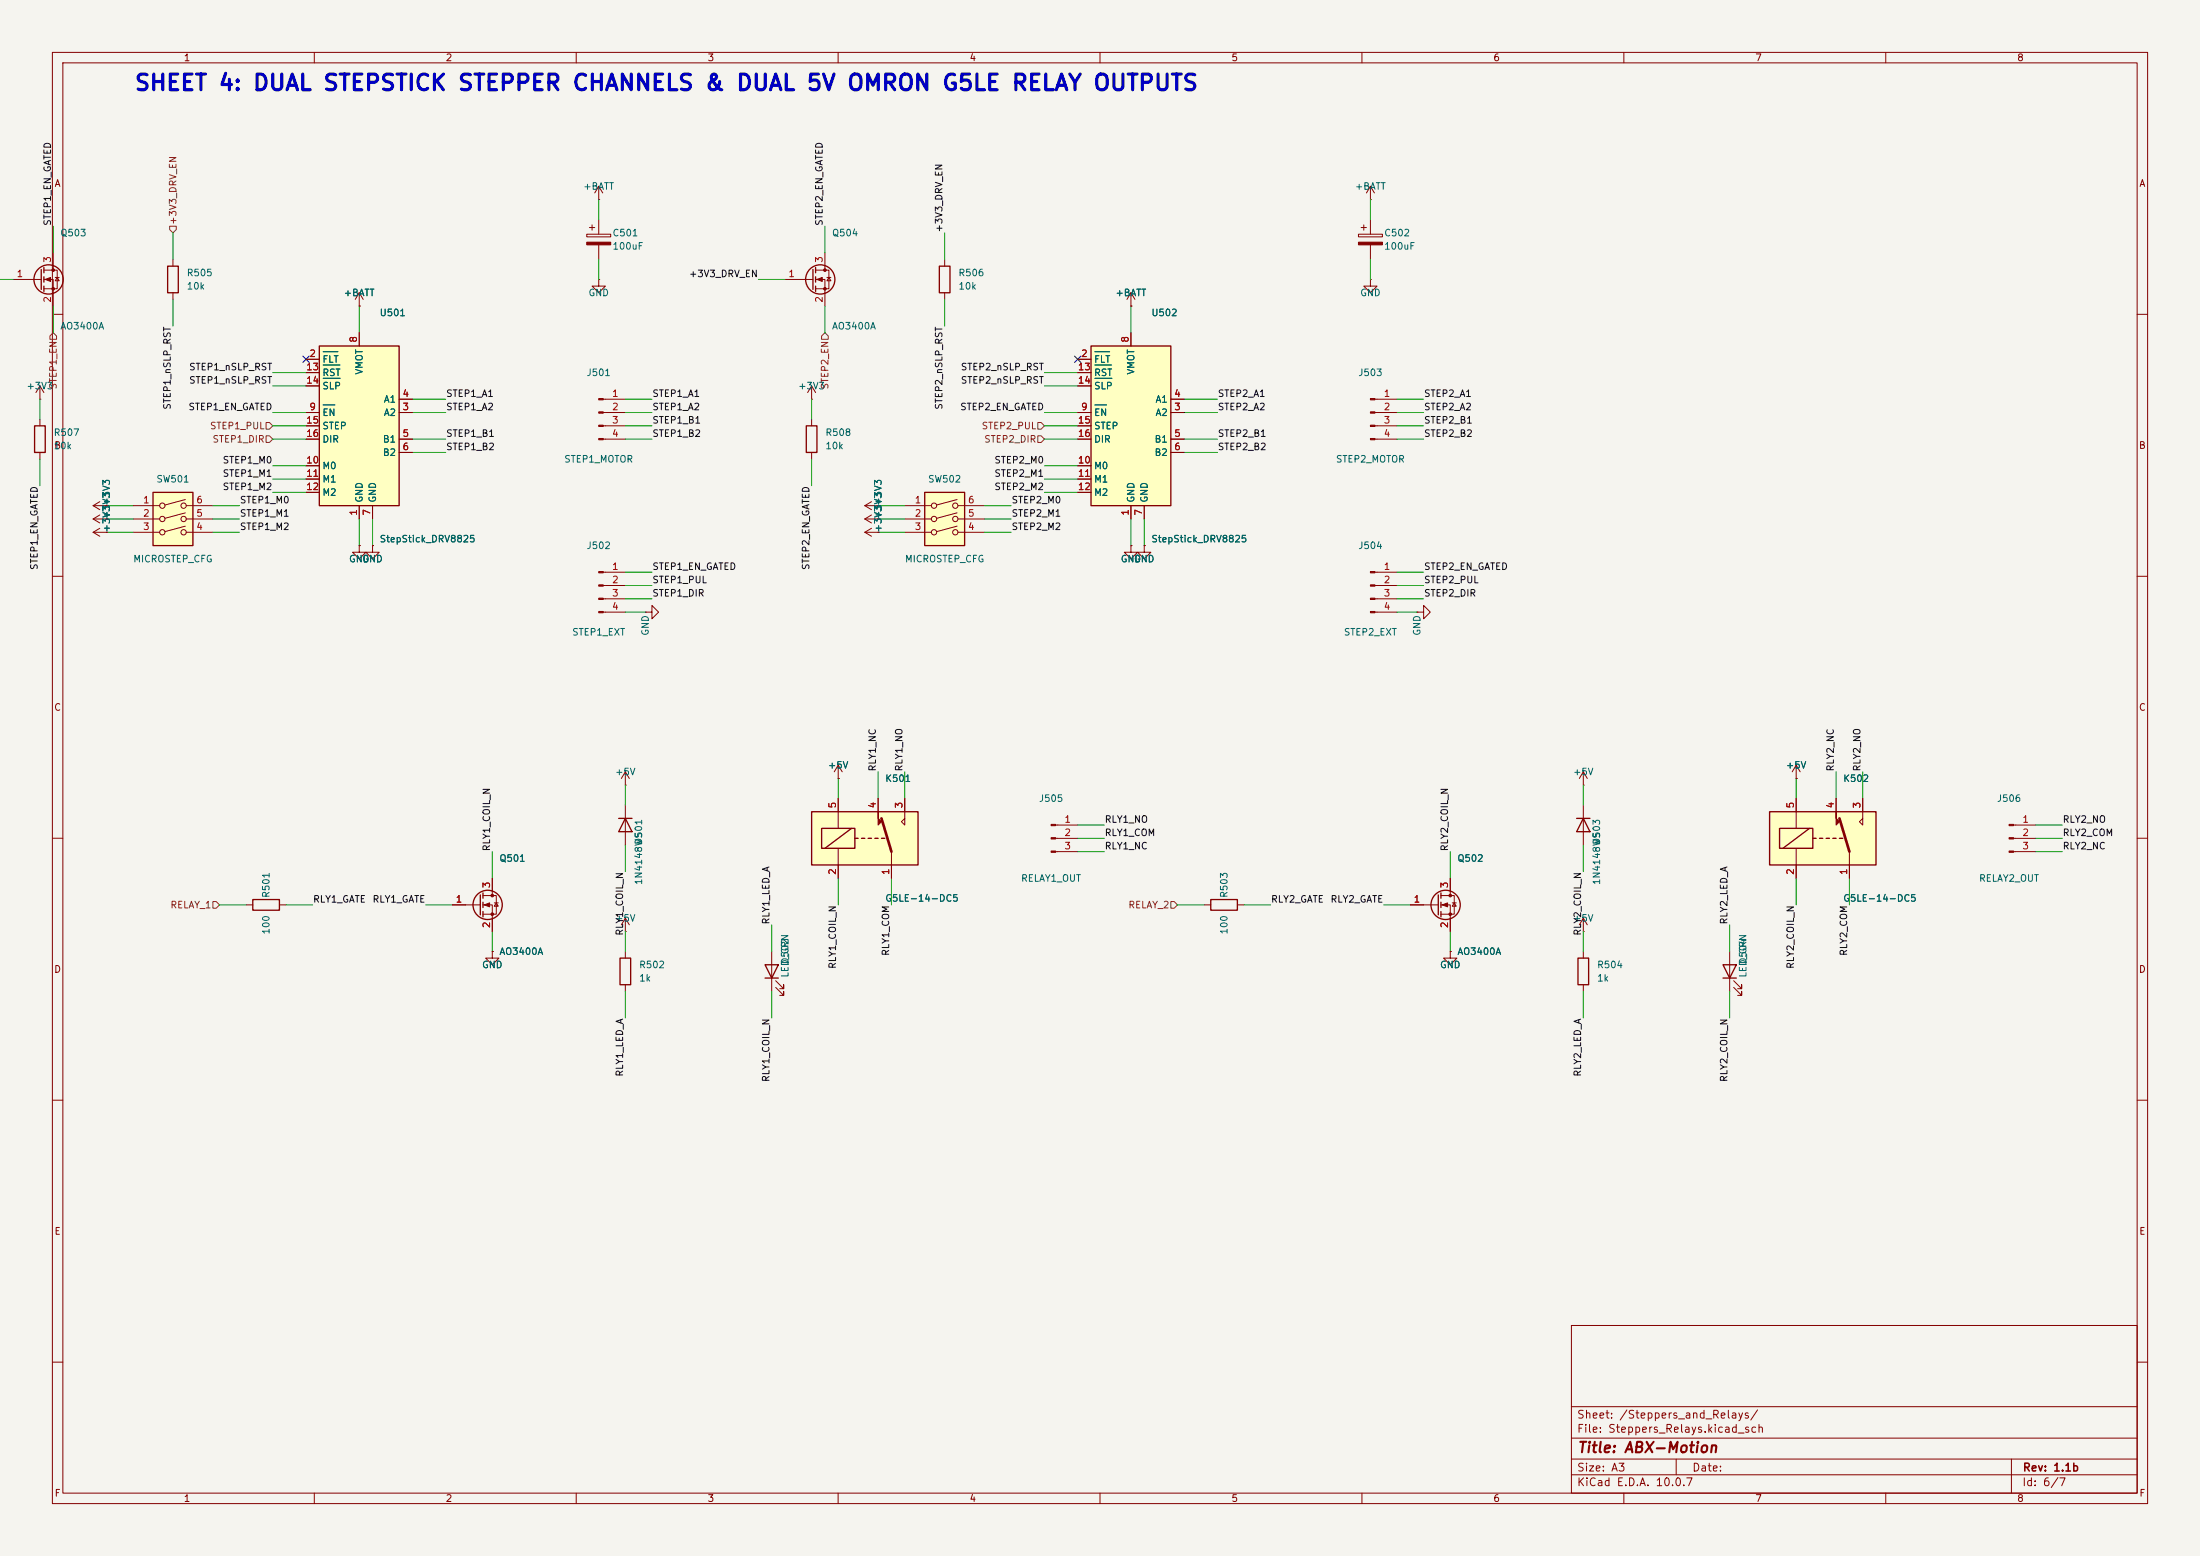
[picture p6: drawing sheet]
<svg xmlns="http://www.w3.org/2000/svg" width="420mm" height="297mm" viewBox="0 0 420 297" stroke-linecap="round" stroke-linejoin="round" font-family="sans-serif">
<path d="M0 0h420v297h-420z" fill="#f5f4ef" stroke="#f5f4ef" stroke-width=".19"/>
<g fill="none" stroke="#840000" stroke-width=".19">
<path d="M10 10h400v277h-400zM12 12h396v273h-396zM60 10v2M110 10v2M160 10v2M210 10v2M260 10v2M310 10v2M360 10v2M149.9 53.3h5.3M155.7 51.6h2.5v3.5h-2.5M155.7 53.3h1.8v5.1"/>
<path d="M157.5 48.3v3.3M157.9 53h.7M158.2 53l.4 .6h-.7zM10 60h2M154.9 76.2h.1M154.9 73.7l-.7 1.2M154.9 73.7l.8 1.2M154.9 73.7v2.5M408 60h2M165.1 96.5l1.3 .8M165.1 96.5h2.5M166.4 95.8l-1.3 .7"/>
<path d="M167.6 96.5h.1M10 110h2M408 110h2M10 160h2M119.4 149.9h.1M119.4 147.3l-.8 1.3M119.4 147.3l.7 1.3M119.4 147.3v2.6M408 160h2M94 181.6v1.3h1.2l-1.2 1.3-1.3-1.3h1.3M94 181.6h.1M10 210h2"/>
<path d="M408 210h2M300 253h108v32h-108zM10 260h2M300 278.5h108M300 274.5h108M300 268.5h108M320 278.5v3M384 278.5v6.5M408 260h2M60 285v2M110 285v2M160 285v2"/>
<path d="M210 285v2M260 285v2M300 281.5h108M310 285v2M360 285v2"/>
</g>
<g fill="none" stroke="#840000" stroke-width=".25">
<path d="M155.2 51.4v3.8M155.7 51.1v1M155.7 52.8v1M155.7 54.6v1"/>
<circle cx="156.6" cy="53.3" r="2.79"/>
</g>
<g fill="#840000" stroke="#840000" stroke-width=".19">
<path d="M156 53.3l1-.3v.7z"/>
<circle cx="157.5" cy="51.6" r=".25"/>
<circle cx="157.5" cy="55.1" r=".25"/>
</g>
<path d="M154.9 154.9h20.4v10.2h-20.4z" fill="#ffffc2"/>
<path d="M160 152.4v5.7M167.6 152.4v2.5M172.7 152.4v5.1l-.6-.7 .6-.6M160 161.9v5.7M170.2 162.6v5" fill="none" stroke="#840000" stroke-width=".19"/>
<path d="M154.9 154.9h20.4v10.2h-20.4zM156.8 158.1h6.4v3.8h-6.4zM162.6 158.1l-5.1 3.8M163.2 160h.6M164.5 160h.6M165.7 160h.7M167 160h.6M168.3 160h.6" fill="none" stroke="#840000" stroke-width=".25"/>
<path d="M167.6 154.9v1.3l.7 .6-.7 .7z" fill="#840000" stroke="#840000" stroke-width=".19"/>
<path d="M168.3 156.2l1.9 6.4" fill="none" stroke="#840000" stroke-width=".51"/>
<path d="M176.5 94h7.6v10.1h-7.6z" fill="#ffffc2"/>
<g fill="none" stroke="#840000" stroke-width=".19">
<path d="M68.6 58.4h.1M68.6 55.9l-.8 1.3M68.6 55.9l.7 1.3M68.6 55.9v2.5M114.3 53.3v1.3h1.3l-1.3 1.3-1.3-1.3h1.3M114.3 53.3h.1M180.3 49.5v1.3M180.3 55.9v1.3M115.2 76.2h4.2M115.2 78.7h4.2M115.2 81.3h4.2M115.2 83.8h4.2"/>
<path d="M154.9 80v1.3M154.9 86.4v1.2M165.1 99.1h2.5M165.1 99.1l1.3 .7M166.4 98.3l-1.3 .8M167.6 99.1h.1M172.7 96.5h5.1M172.7 99.1h5.1M182.7 95.4l-3.9 1M182.7 97.9l-3.9 1M182.9 96.5h5.1M182.9 99.1h5.1"/>
<path d="M115.2 109.2h4.2M115.2 111.8h4.2M115.2 114.3h4.2M115.2 116.8h4.2M123.2 116.8h1.3v-1.2l1.2 1.2-1.2 1.3v-1.3M123.2 116.8h.1M165.1 101.6h2.5M165.1 101.6l1.3 .8M166.4 100.8l-1.3 .8M167.6 101.6h.1M172.7 101.6h5.1M182.7 100.4l-3.9 1.1"/>
<path d="M182.9 101.6h5.1M160 148.6h.1M160 146.1l-.7 1.2M160 146.1l.8 1.2M160 146.1v2.5M86.4 172.7h5.3M92.2 170.9h2.5v3.6h-2.5M92.2 172.7h1.8v5.1M94 167.6v3.3M94.4 172.3h.7M94.7 172.3l.4 .7h-.7z"/>
<circle cx="178.3" cy="99.1" r=".51"/>
<circle cx="178.3" cy="96.5" r=".51"/>
<circle cx="182.4" cy="96.5" r=".51"/>
<circle cx="182.4" cy="99.1" r=".51"/>
<circle cx="178.3" cy="101.6" r=".51"/>
<circle cx="182.4" cy="101.6" r=".51"/>
</g>
<g fill="none" stroke="#840000" stroke-width=".25">
<path d="M179.3 50.8h2.1v5.1h-2.1zM153.9 81.3h2.1v5.1h-2.1zM176.5 94h7.6v10.1h-7.6zM91.7 170.8v3.8M92.2 170.4v1.1M92.2 172.2v1M92.2 174v1"/>
<circle cx="93.1" cy="172.7" r="2.79"/>
</g>
<g fill="#840000" stroke="#840000" stroke-width=".19">
<path d="M92.5 172.7l1-.4v.8z"/>
<path d="M114.3 109.1h.9v.2h-.9z"/>
<path d="M114.3 111.6h.9v.3h-.9z"/>
<path d="M114.3 114.2h.9v.2h-.9z"/>
<path d="M114.3 116.7h.9v.3h-.9z"/>
<path d="M114.3 76.1h.9v.2h-.9z"/>
<path d="M114.3 78.6h.9v.3h-.9z"/>
<path d="M114.3 81.2h.9v.2h-.9z"/>
<path d="M114.3 83.7h.9v.2h-.9z"/>
<circle cx="94" cy="170.9" r=".25"/>
<circle cx="94" cy="174.5" r=".25"/>
</g>
<path d="M61 66h15.2v30.5h-15.2z" fill="#ffffc2"/>
<g fill="none" stroke="#840000" stroke-width=".25">
<path d="M7.9 51.4v3.8M8.4 51.1v1M8.4 52.8v1M8.4 54.6v1M61 66h15.2v30.5h-15.2zM118.4 182.9h2v5.1h-2z"/>
<circle cx="9.3" cy="53.3" r="2.79"/>
</g>
<g fill="none" stroke="#840000" stroke-width=".19">
<path d="M261.6 38.1h.1M261.6 35.6l-.7 1.2M261.6 35.6l.8 1.2M261.6 35.6v2.5M2.5 53.3h5.4M8.4 51.6h2.5v3.5h-2.5M8.4 53.3h1.8v5.1M10.2 48.3v3.3M10.5 53h.8M10.9 53l.4 .6h-.8zM215.9 58.4h.1M215.9 55.9l-.8 1.3"/>
<path d="M215.9 55.9l.8 1.3M215.9 55.9v2.5M259.3 44.7h4.6v.5h-4.6zM259.8 43.4h1.1M260.3 42.9v1M261.6 53.3v1.3h1.3l-1.3 1.3-1.3-1.3h1.3M261.6 53.3h.1M261.6 41.9v2.8M261.6 46.7v2.8M58.4 68.6h2.6M58.4 78.7h2.6M58.4 71.1h2.6"/>
<path d="M58.4 73.7h2.6M68.6 63.5v2.5M76.2 78.7h2.5M76.2 76.2h2.5M262.5 78.7h4.2M262.5 76.2h4.2M58.4 83.8h2.6M58.4 88.9h2.6M58.4 91.4h2.6M58.4 94h2.6M58.4 81.3h2.6M68.6 96.5v2.6"/>
<path d="M71.1 96.5v2.6M76.2 83.8h2.5M76.2 86.4h2.5M262.5 83.8h4.2M262.5 81.3h4.2M262.5 109.2h4.2M262.5 111.8h4.2M262.5 114.3h4.2M262.5 116.8h4.2M119.4 177.8h.1M119.4 175.3v2.5M119.4 175.3l-.8 1.2"/>
<path d="M119.4 175.3l.7 1.2M119.4 181.6v1.3M119.4 188v1.2"/>
</g>
<path d="M61.7 67.1h2.8M61.7 77.3h2.2M61.7 69.7h3.2M61.7 72.2h3.2" fill="none" stroke="#006464" stroke-width=".19"/>
<g fill="#840000" stroke="#840000" stroke-width=".19">
<path d="M8.6 53.3l1.1-.3v.7z"/>
<path d="M261.6 109.1h.9v.2h-.9z"/>
<path d="M261.6 111.6h.9v.3h-.9z"/>
<path d="M261.6 114.2h.9v.2h-.9z"/>
<path d="M261.6 116.7h.9v.3h-.9z"/>
<path d="M259.3 46.2h4.6v.5h-4.6z"/>
<path d="M261.6 76.1h.9v.2h-.9z"/>
<path d="M261.6 78.6h.9v.3h-.9z"/>
<path d="M261.6 81.2h.9v.2h-.9z"/>
<path d="M261.6 83.7h.9v.2h-.9z"/>
<circle cx="10.2" cy="51.6" r=".25"/>
<circle cx="10.2" cy="55.1" r=".25"/>
</g>
<path d="M208.3 66h15.2v30.5h-15.2z" fill="#ffffc2"/>
<g fill="none" stroke="#840000" stroke-width=".25">
<path d="M208.3 66h15.2v30.5h-15.2zM118.1 156.2h2.5M119.4 156.2l1.2 2.6h-2.5zM48.3 171.7h5v2h-5zM231.1 171.7h5.1v2h-5.1zM274.6 170.8v3.8M275.1 170.4v1.1M275.1 172.2v1M275.1 174v1"/>
<circle cx="276" cy="172.7" r="2.79"/>
</g>
<g fill="none" stroke="#840000" stroke-width=".19">
<path d="M114.3 38.1h.1M114.3 35.6l-.8 1.2M114.3 35.6l.8 1.2M114.3 35.6v2.5M112 44.7h4.6v.5h-4.6zM112.5 43.4h1M113 42.9v1M114.3 41.9v2.8M114.3 46.7v2.8M205.7 68.6h2.6M205.7 78.7h2.6M205.7 71.1h2.6"/>
<path d="M205.7 73.7h2.6M215.9 63.5v2.5M223.5 78.7h2.6M223.5 76.2h2.6M205.7 83.8h2.6M205.7 88.9h2.6M205.7 91.4h2.6M205.7 94h2.6M205.7 81.3h2.6M215.9 96.5v2.6M218.4 96.5v2.6M223.5 83.8h2.6"/>
<path d="M223.5 86.4h2.6M17.8 101.6l1.2 .8M17.8 101.6h2.5M19 100.8l-1.2 .8M20.3 101.6h.1M68.6 104.1v1.3h1.2l-1.2 1.3-1.3-1.3h1.3M68.6 104.1h.1M71.1 104.1v1.3h1.3l-1.3 1.3-1.3-1.3h1.3M71.1 104.1h.1M215.9 104.1v1.3h1.3l-1.3 1.3-1.3-1.3h1.3M215.9 104.1h.1M218.4 104.1v1.3h1.3l-1.3 1.3-1.2-1.3h1.2"/>
<path d="M218.4 104.1h.1M270.5 116.8h1.3v-1.2l1.2 1.2-1.2 1.3v-1.3M270.5 116.8h.1M119.4 153.7v7.6M201.5 157.5h4.2M47 172.7h1.3M53.3 172.7h1.3M201.5 160h4.2M201.5 162.6h4.2M229.9 172.7h1.2M236.2 172.7h1.3M269.2 172.7h5.4"/>
<path d="M275.1 170.9h2.5v3.6h-2.5M275.1 172.7h1.8v5.1M276.9 167.6v3.3M277.2 172.3h.8M277.6 172.3l.4 .7h-.8zM302.3 177.8h.1M302.3 175.3l-.8 1.2M302.3 175.3l.7 1.2M302.3 175.3v2.5M276.9 181.6v1.3h1.2l-1.2 1.3-1.3-1.3h1.3M276.9 181.6h.1"/>
</g>
<path d="M209 67.1h2.8M209 77.3h2.2M209 69.7h3.2M209 72.2h3.3" fill="none" stroke="#006464" stroke-width=".19"/>
<g fill="#840000" stroke="#840000" stroke-width=".19">
<path d="M200.7 157.4h.8v.2h-.8z"/>
<path d="M200.7 159.9h.8v.2h-.8z"/>
<path d="M200.7 162.4h.8v.3h-.8z"/>
<path d="M275.3 172.7l1.1-.4v.8z"/>
<path d="M112 46.2h4.6v.5h-4.6z"/>
<circle cx="276.9" cy="170.9" r=".25"/>
<circle cx="276.9" cy="174.5" r=".25"/>
</g>
<path d="M29.2 94h7.6v10.1h-7.6z" fill="#ffffc2"/>
<g fill="none" stroke="#840000" stroke-width=".19">
<path d="M33 49.5v1.3M33 55.9v1.3M25.4 96.5h5.1M25.4 99.1h5.1M35.4 95.4l-3.9 1M35.4 97.9l-3.9 1M35.6 96.5h5M35.6 99.1h5M25.4 101.6h5.1M35.4 100.4l-3.9 1.1M35.6 101.6h5M330.2 181.6v7.6"/>
<path d="M331 188.5l1.5 1.5v-.8v.8h-.8M331 187.2l1.5 1.5v-.7v.7h-.8"/>
<circle cx="31" cy="96.5" r=".51"/>
<circle cx="31" cy="99.1" r=".51"/>
<circle cx="35.1" cy="99.1" r=".51"/>
<circle cx="35.1" cy="96.5" r=".51"/>
<circle cx="31" cy="101.6" r=".51"/>
<circle cx="35.1" cy="101.6" r=".51"/>
</g>
<path d="M32 50.8h2v5.1h-2zM29.2 94h7.6v10.1h-7.6zM328.9 184.2h2.6l-1.3 2.5zM328.9 186.7h2.6" fill="none" stroke="#840000" stroke-width=".25"/>
<path d="M337.8 154.9h20.3v10.2h-20.3z" fill="#ffffc2"/>
<g fill="none" stroke="#840000" stroke-width=".19">
<path d="M68.6 58.4h.1M215.9 58.4h.1M7.6 76.2h.1M7.6 73.7v2.5M7.6 73.7l-.7 1.2M7.6 73.7l.8 1.2M58.4 68.6h2.6M58.4 78.7h2.6M58.4 71.1h2.6M58.4 73.7h2.6M68.6 63.5v2.5M76.2 78.7h2.5"/>
<path d="M76.2 76.2h2.5M205.7 68.6h2.6M205.7 78.7h2.6M205.7 71.1h2.6M205.7 73.7h2.6M215.9 63.5v2.5M223.5 78.7h2.6M223.5 76.2h2.6M7.6 80v1.3M7.6 86.4v1.2M17.8 99.1l1.2 .7M17.8 99.1h2.5"/>
<path d="M17.8 96.5l1.2 .8M17.8 96.5h2.5M19 98.3l-1.2 .8M19 95.8l-1.2 .7M20.3 99.1h.1M20.3 96.5h.1M58.4 83.8h2.6M58.4 88.9h2.6M58.4 91.4h2.6M58.4 94h2.6M58.4 81.3h2.6M68.6 96.5v2.6"/>
<path d="M71.1 96.5v2.6M76.2 83.8h2.5M76.2 86.4h2.5M167.6 96.5h.1M167.6 99.1h.1M205.7 83.8h2.6M205.7 88.9h2.6M205.7 91.4h2.6M205.7 94h2.6M205.7 81.3h2.6M215.9 96.5v2.6M218.4 96.5v2.6"/>
<path d="M223.5 83.8h2.6M223.5 86.4h2.6M20.3 101.6h.1M68.6 104.1h.1M71.1 104.1h.1M167.6 101.6h.1M215.9 104.1h.1M218.4 104.1h.1M160 148.6h.1M160 152.4v2.5M167.6 152.4v2.5M172.7 152.4v2.5"/>
<path d="M302.3 149.9h.1M302.3 147.3v2.6M302.3 153.7v7.6M302.3 147.3l-.8 1.3M302.3 147.3l.7 1.3M342.9 148.6h.1M342.9 146.1v2.5M342.9 152.4v5.7M342.9 146.1l-.8 1.2M342.9 146.1l.8 1.2M350.5 152.4v2.5M355.6 152.4v5.1l-.6-.7 .6-.6"/>
<path d="M384.4 157.5h4.2M86.4 172.7h2.5M94 167.6v2.6M94 175.3v2.5M160 165.1v2.5M170.2 165.1v2.5M269.2 172.7h2.6M276.9 167.6v2.6M276.9 175.3v2.5M342.9 161.9v5.7M353.1 162.6v5M384.4 160h4.2"/>
<path d="M384.4 162.6h4.2M94 181.6h.1M147.3 181.6v7.6M148.1 188.5l1.5 1.5v-.8v.8h-.8M148.1 187.2l1.5 1.5v-.7v.7h-.8M276.9 181.6h.1M302.3 181.6v1.3M302.3 188v1.2"/>
</g>
<g fill="none" stroke="#840000" stroke-width=".25">
<path d="M6.6 81.3h2v5.1h-2zM301 156.2h2.5M302.3 156.2l1.2 2.6h-2.5zM337.8 154.9h20.3v10.2h-20.3zM339.7 158.1h6.4v3.8h-6.4zM345.4 158.1l-5 3.8M346.1 160h.6M347.3 160h.7M348.6 160h.6M349.9 160h.6M351.2 160h.6M146 184.2h2.6l-1.3 2.5z"/>
<path d="M146 186.7h2.6M301.2 182.9h2.1v5.1h-2.1z"/>
</g>
<g fill="#840000" stroke="#840000" stroke-width=".19">
<path d="M350.5 154.9v1.3l.7 .6-.7 .7z"/>
<path d="M383.5 157.4h.9v.2h-.9z"/>
<path d="M383.5 159.9h.9v.2h-.9z"/>
<path d="M383.5 162.4h.9v.3h-.9z"/>
</g>
<path d="M351.2 156.2l1.9 6.4" fill="none" stroke="#840000" stroke-width=".51"/>
<path d="M32.4 43.2h1.3v.6l-.7 .7-.6-.7zM10.2 63.5l.6 .6v.7h-1.3v-.7zM157.5 63.5l.6 .6v.7h-1.3v-.7zM50.8 80.6h.6l.7 .7-.7 .6h-.6zM50.8 83.2h.6l.7 .6-.7 .7h-.6zM198.1 80.6h.7l.6 .7-.6 .6h-.7zM198.1 83.2h.7l.6 .6-.6 .7h-.7zM40.6 172.1h.7l.6 .6-.6 .7h-.7zM223.5 172.1h.7l.6 .6-.6 .7h-.7z" fill="none" stroke="#725600" stroke-width=".19"/>
<g fill="none" stroke="#009600" stroke-width=".19">
<path d="M114.3 38.1v3.8M261.6 38.1v3.8M0 53.3h2.5M10.2 43.2v5.1M10.2 58.4v5.1M33 44.5v5M33 57.2v5M68.6 58.4v5.1M114.3 49.5v3.8M144.8 53.3h5.1M157.5 43.2v5.1M157.5 58.4v5.1"/>
<path d="M180.3 44.5v5M180.3 57.2v5M215.9 58.4v5.1M261.6 49.5v3.8M7.6 76.2v3.8M52.1 78.7h6.3M52.1 71.1h6.3M52.1 73.7h6.3M78.7 78.7h6.4M78.7 76.2h6.4M119.4 78.7h5.1M119.4 76.2h5.1"/>
<path d="M154.9 76.2v3.8M199.4 78.7h6.3M199.4 71.1h6.3M199.4 73.7h6.3M226.1 78.7h6.3M226.1 76.2h6.3M266.7 78.7h5.1M266.7 76.2h5.1M7.6 87.6v5.1M20.3 99.1h5.1M20.3 96.5h5.1M40.6 99.1h5.1"/>
<path d="M40.6 96.5h5.1M52.1 81.3h6.3M52.1 94h6.3M52.1 91.4h6.3M52.1 88.9h6.3M52.1 83.8h6.3M68.6 99.1v5M71.1 99.1v5M78.7 83.8h6.4M78.7 86.4h6.4M119.4 81.3h5.1M119.4 83.8h5.1"/>
<path d="M154.9 87.6v5.1M167.6 99.1h5.1M167.6 96.5h5.1M188 99.1h5M188 96.5h5M199.4 81.3h6.3M199.4 94h6.3M199.4 91.4h6.3M199.4 88.9h6.3M199.4 83.8h6.3M215.9 99.1v5M218.4 99.1v5"/>
<path d="M226.1 83.8h6.3M226.1 86.4h6.3M266.7 81.3h5.1M266.7 83.8h5.1M20.3 101.6h5.1M40.6 101.6h5.1M119.4 109.2h5.1M119.4 116.8h3.8M119.4 111.8h5.1M119.4 114.3h5.1M167.6 101.6h5.1M188 101.6h5"/>
<path d="M266.7 109.2h5.1M266.7 116.8h3.8M266.7 111.8h5.1M266.7 114.3h5.1M119.4 149.9v3.8M160 148.6v3.8M167.6 147.3v5.1M172.7 147.3v5.1M205.7 157.5h5.1M302.3 149.9v3.8M342.9 148.6v3.8M350.5 147.3v5.1"/>
<path d="M355.6 147.3v5.1M388.6 157.5h5.1M41.9 172.7h5.1M54.6 172.7h5.1M81.3 172.7h5.1M94 162.6v5M94 177.8v3.8M119.4 161.3v5.1M119.4 177.8v3.8M147.3 176.5v5.1M160 167.6v5.1M170.2 167.6v5.1"/>
<path d="M205.7 160h5.1M205.7 162.6h5.1M224.8 172.7h5.1M237.5 172.7h5.1M264.2 172.7h5M276.9 162.6v5M276.9 177.8v3.8M302.3 161.3v5.1M302.3 177.8v3.8M330.2 176.5v5.1M342.9 167.6v5.1M353.1 167.6v5.1"/>
<path d="M388.6 160h5.1M388.6 162.6h5.1M119.4 189.2v5.1M147.3 189.2v5.1M302.3 189.2v5.1M330.2 189.2v5.1"/>
</g>
<path d="M57.8 68l1.2 1.2M59 68l-1.2 1.2M205.1 68l1.2 1.2M206.3 68l-1.2 1.2" fill="none" stroke="#000084" stroke-width=".19"/>
<path d="M61.7 67.1h2.8M61.7 77.3h2.2M61.7 69.7h3.2M61.7 72.2h3.2M209 67.1h2.8M209 77.3h2.2M209 69.7h3.2M209 72.2h3.3" fill="none" stroke="#006464" stroke-width=".19"/>
<text font-size="3" fill="#0000c2" x="25.5" y="18">SHEET 4: DUAL STEPSTICK STEPPER CHANNELS &amp; DUAL 5V OMRON G5LE RELAY OUTPUTS</text>
<text font-size="2" fill="#840000" x="301" y="277.8">Title: ABX-Motion</text>
<g font-size="1.5" fill="#840000">
<text x="300.9" y="273.8">File: Steppers_Relays.kicad_sch</text>
<text x="300.9" y="271.1">Sheet: /Steppers_and_Relays/</text>
<text x="300.9" y="281.2">Size: A3</text>
<text x="322.9" y="281.2">Date:</text>
<text x="386" y="281.2">Rev: 1.1b</text>
<text x="300.9" y="284">KiCad E.D.A. 10.0.7</text>
<text x="385.9" y="284">Id: 6/7</text>
</g>
<g font-size="1.3" fill="#840000">
<text x="35" y="12">1</text>
<text x="85" y="12">2</text>
<text x="135" y="12">3</text>
<text x="185" y="12">4</text>
<text x="235" y="12">5</text>
<text x="285" y="12">6</text>
<text x="335" y="12">7</text>
<text x="385" y="12">8</text>
<text x="10.3" y="36">A</text>
<text x="408.3" y="36">A</text>
<text x="10.2" y="86">B</text>
<text x="408.2" y="86">B</text>
<text x="10.2" y="136">C</text>
<text x="408.2" y="136">C</text>
<text x="10.2" y="186">D</text>
<text x="408.2" y="186">D</text>
<text x="10.3" y="236">E</text>
<text x="408.3" y="236">E</text>
<text x="10.3" y="286">F</text>
<text x="35" y="287">1</text>
<text x="85" y="287">2</text>
<text x="135" y="287">3</text>
<text x="185" y="287">4</text>
<text x="235" y="287">5</text>
<text x="285" y="287">6</text>
<text x="335" y="287">7</text>
<text x="385" y="287">8</text>
<text x="408.3" y="286">F</text>
</g>
<g font-size="1.3" fill="#006464">
<text x="111.2" y="36.5">+BATT</text>
<text x="258.6" y="36.5">+BATT</text>
<text x="11.4" y="45.4">Q503</text>
<text x="116.8" y="45.4">C501</text>
<text x="116.8" y="48">100uF</text>
<text x="158.7" y="45.4">Q504</text>
<text x="264.1" y="45.4">C502</text>
<text x="264.1" y="48">100uF</text>
<text x="35.5" y="53">R505</text>
<text x="182.9" y="53">R506</text>
<text x="35.5" y="55.6">10k</text>
<text x="65.5" y="56.8">+BATT</text>
<text x="112.2" y="56.8">GND</text>
<text x="182.9" y="55.6">10k</text>
<text x="212.8" y="56.8">+BATT</text>
<text x="259.6" y="56.8">GND</text>
<text x="11.4" y="63.2">AO3400A</text>
<text x="72.4" y="60.7">U501</text>
<text x="158.7" y="63.2">AO3400A</text>
<text x="219.7" y="60.7">U502</text>
<text x="61.4" y="69.5">FLT</text>
<text x="69.5" y="71.6" transform="rotate(-90 69.5 71.6)">VMOT</text>
<text x="208.8" y="69.5">FLT</text>
<text x="216.9" y="71.6" transform="rotate(-90 216.9 71.6)">VMOT</text>
<text x="5" y="74.6">+3V3</text>
<text x="61.4" y="72.1">RST</text>
<text x="61.4" y="74.6">SLP</text>
<text x="73.2" y="77.2">A1</text>
<text x="111.9" y="72.1">J501</text>
<text x="152.3" y="74.6">+3V3</text>
<text x="208.8" y="72.1">RST</text>
<text x="208.8" y="74.6">SLP</text>
<text x="220.5" y="77.2">A1</text>
<text x="259.2" y="72.1">J503</text>
<text x="10.1" y="83.5">R507</text>
<text x="61.4" y="79.7">EN</text>
<text x="61.4" y="82.2">STEP</text>
<text x="73.2" y="79.7">A2</text>
<text x="157.5" y="83.5">R508</text>
<text x="208.8" y="79.7">EN</text>
<text x="208.8" y="82.2">STEP</text>
<text x="220.5" y="79.7">A2</text>
<text x="10.1" y="86.1">10k</text>
<text x="61.4" y="89.9">M0</text>
<text x="61.4" y="84.8">DIR</text>
<text x="73" y="84.8">B1</text>
<text x="73" y="87.3">B2</text>
<text x="107.6" y="88.6">STEP1_MOTOR</text>
<text x="157.5" y="86.1">10k</text>
<text x="208.8" y="89.9">M0</text>
<text x="208.8" y="84.8">DIR</text>
<text x="220.3" y="84.8">B1</text>
<text x="220.3" y="87.3">B2</text>
<text x="254.9" y="88.6">STEP2_MOTOR</text>
<text x="29.7" y="92.4">SW501</text>
<text x="61.4" y="92.4">M1</text>
<text x="61.4" y="94.9">M2</text>
<text x="177.1" y="92.4">SW502</text>
<text x="208.8" y="92.4">M1</text>
<text x="208.8" y="94.9">M2</text>
<text x="21.3" y="101.7" transform="rotate(-90 21.3 101.7)">+3V3</text>
<text x="21.3" y="99.2" transform="rotate(-90 21.3 99.2)">+3V3</text>
<text x="69.5" y="96" transform="rotate(-90 69.5 96)">GND</text>
<text x="72.1" y="96" transform="rotate(-90 72.1 96)">GND</text>
<text x="168.6" y="101.7" transform="rotate(-90 168.6 101.7)">+3V3+3V3</text>
<text x="168.6" y="99.2" transform="rotate(-90 168.6 99.2)">+3V3</text>
<text x="168.6" y="96.6" transform="rotate(-90 168.6 96.6)">+3V3</text>
<text x="216.9" y="96" transform="rotate(-90 216.9 96)">GND</text>
<text x="219.4" y="96" transform="rotate(-90 219.4 96)">GND</text>
<text x="25.3" y="107.6">MICROSTEP_CFG</text>
<text x="66.5" y="107.6">GND</text>
<text x="69.1" y="107.6">GND</text>
<text x="72.4" y="103.8">StepStick_DRV8825</text>
<text x="111.9" y="105.1">J502</text>
<text x="172.7" y="107.6">MICROSTEP_CFG</text>
<text x="213.8" y="107.6">GND</text>
<text x="216.4" y="107.6">GND</text>
<text x="219.7" y="103.8">StepStick_DRV8825</text>
<text x="259.2" y="105.1">J504</text>
<text x="109.1" y="121.6">STEP1_EXT</text>
<text x="124.2" y="121.4" transform="rotate(-90 124.2 121.4)">GND</text>
<text x="256.4" y="121.6">STEP2_EXT</text>
<text x="271.5" y="121.4" transform="rotate(-90 271.5 121.4)">GND</text>
<text x="117.3" y="148.3">+5V</text>
<text x="158" y="147">+5V</text>
<text x="168.9" y="149.6">K501</text>
<text x="300.2" y="148.3">+5V</text>
<text x="340.8" y="147">+5V</text>
<text x="351.8" y="149.6">K502</text>
<text x="198.2" y="153.4">J505</text>
<text x="381.1" y="153.4">J506</text>
<text x="122.9" y="161.3" transform="rotate(-90 122.9 161.3)">D501</text>
<text x="305.8" y="161.3" transform="rotate(-90 305.8 161.3)">D503</text>
<text x="95.2" y="164.8">Q501</text>
<text x="278.1" y="164.8">Q502</text>
<text x="51.8" y="171.5" transform="rotate(-90 51.8 171.5)">R501</text>
<text x="122.9" y="169" transform="rotate(-90 122.9 169)">1N4148WS</text>
<text x="168.9" y="172.4">G5LE-14-DC5</text>
<text x="194.8" y="168.6">RELAY1_OUT</text>
<text x="234.6" y="171.5" transform="rotate(-90 234.6 171.5)">R503</text>
<text x="305.8" y="169" transform="rotate(-90 305.8 169)">1N4148WS</text>
<text x="351.8" y="172.4">G5LE-14-DC5</text>
<text x="377.7" y="168.6">RELAY2_OUT</text>
<text x="51.8" y="178.5" transform="rotate(-90 51.8 178.5)">100</text>
<text x="117.3" y="176.2">+5V</text>
<text x="234.6" y="178.5" transform="rotate(-90 234.6 178.5)">100</text>
<text x="300.2" y="176.2">+5V</text>
<text x="91.9" y="185.1">GND</text>
<text x="95.2" y="182.6">AO3400A</text>
<text x="121.9" y="185.1">R502</text>
<text x="150.8" y="184.2" transform="rotate(-90 150.8 184.2)">D502</text>
<text x="274.8" y="185.1">GND</text>
<text x="278.1" y="182.6">AO3400A</text>
<text x="304.8" y="185.1">R504</text>
<text x="333.7" y="184.2" transform="rotate(-90 333.7 184.2)">D504</text>
<text x="121.9" y="187.7">1k</text>
<text x="150.8" y="186.7" transform="rotate(-90 150.8 186.7)">LED_GRN</text>
<text x="304.8" y="187.7">1k</text>
<text x="333.7" y="186.7" transform="rotate(-90 333.7 186.7)">LED_GRN</text>
</g>
<g font-size="1.3" fill="#0f0f0f">
<text x="10" y="43.2" transform="rotate(-90 10 43.2)">STEP1_EN_GATED</text>
<text x="157.4" y="43.2" transform="rotate(-90 157.4 43.2)">STEP2_EN_GATED</text>
<text x="180.2" y="44.5" transform="rotate(-90 180.2 44.5)">+3V3_DRV_EN</text>
<text x="131.4" y="53.2">+3V3_DRV_EN</text>
<text x="36" y="71">STEP1_nSLP_RST</text>
<text x="183.3" y="71">STEP2_nSLP_RST</text>
<text x="36" y="73.5">STEP1_nSLP_RST</text>
<text x="85.1" y="76.1">STEP1_A1</text>
<text x="124.4" y="76.1">STEP1_A1</text>
<text x="183.3" y="73.5">STEP2_nSLP_RST</text>
<text x="232.4" y="76.1">STEP2_A1</text>
<text x="271.8" y="76.1">STEP2_A1</text>
<text x="32.9" y="78.3" transform="rotate(-90 32.9 78.3)">STEP1_nSLP_RST</text>
<text x="35.9" y="78.6">STEP1_EN_GATED</text>
<text x="85.1" y="78.6">STEP1_A2</text>
<text x="85.1" y="83.7">STEP1_B1</text>
<text x="124.4" y="83.7">STEP1_B2</text>
<text x="124.4" y="81.2">STEP1_B1</text>
<text x="124.4" y="78.6">STEP1_A2</text>
<text x="180.2" y="78.3" transform="rotate(-90 180.2 78.3)">STEP2_nSLP_RST</text>
<text x="183.2" y="78.6">STEP2_EN_GATED</text>
<text x="232.4" y="83.7">STEP2_B1</text>
<text x="232.4" y="78.6">STEP2_A2</text>
<text x="271.8" y="83.7">STEP2_B2</text>
<text x="271.8" y="81.2">STEP2_B1</text>
<text x="271.8" y="78.6">STEP2_A2</text>
<text x="42.4" y="88.8">STEP1_M0</text>
<text x="85.1" y="86.2">STEP1_B2</text>
<text x="189.7" y="88.8">STEP2_M0</text>
<text x="232.4" y="86.2">STEP2_B2</text>
<text x="42.4" y="91.3">STEP1_M1</text>
<text x="42.4" y="93.9">STEP1_M2</text>
<text x="189.7" y="91.3">STEP2_M1</text>
<text x="189.7" y="93.9">STEP2_M2</text>
<text x="45.7" y="96.4">STEP1_M0</text>
<text x="45.7" y="98.9">STEP1_M1</text>
<text x="45.7" y="101.5">STEP1_M2</text>
<text x="193" y="101.5">STEP2_M2</text>
<text x="193" y="96.4">STEP2_M0</text>
<text x="193" y="98.9">STEP2_M1</text>
<text x="7.5" y="108.9" transform="rotate(-90 7.5 108.9)">STEP1_EN_GATED</text>
<text x="124.4" y="111.6">STEP1_PUL</text>
<text x="124.4" y="109.1">STEP1_EN_GATED</text>
<text x="154.8" y="108.9" transform="rotate(-90 154.8 108.9)">STEP2_EN_GATED</text>
<text x="271.8" y="111.6">STEP2_PUL</text>
<text x="271.8" y="109.1">STEP2_EN_GATED</text>
<text x="124.4" y="114.2">STEP1_DIR</text>
<text x="271.8" y="114.2">STEP2_DIR</text>
<text x="167.5" y="147.3" transform="rotate(-90 167.5 147.3)">RLY1_NC</text>
<text x="172.6" y="147.3" transform="rotate(-90 172.6 147.3)">RLY1_NO</text>
<text x="350.4" y="147.3" transform="rotate(-90 350.4 147.3)">RLY2_NC</text>
<text x="355.5" y="147.3" transform="rotate(-90 355.5 147.3)">RLY2_NO</text>
<text x="210.8" y="159.9">RLY1_COM</text>
<text x="210.8" y="157.4">RLY1_NO</text>
<text x="393.7" y="159.9">RLY2_COM</text>
<text x="393.7" y="157.4">RLY2_NO</text>
<text x="93.9" y="162.6" transform="rotate(-90 93.9 162.6)">RLY1_COIL_N</text>
<text x="210.8" y="162.4">RLY1_NC</text>
<text x="276.7" y="162.6" transform="rotate(-90 276.7 162.6)">RLY2_COIL_N</text>
<text x="393.7" y="162.4">RLY2_NC</text>
<text x="59.7" y="172.6">RLY1_GATE</text>
<text x="71" y="172.6">RLY1_GATE</text>
<text x="242.5" y="172.6">RLY2_GATE</text>
<text x="253.9" y="172.6">RLY2_GATE</text>
<text x="119.3" y="178.7" transform="rotate(-90 119.3 178.7)">RLY1_COIL_N</text>
<text x="147.2" y="176.6" transform="rotate(-90 147.2 176.6)">RLY1_LED_A</text>
<text x="302.1" y="178.7" transform="rotate(-90 302.1 178.7)">RLY2_COIL_N</text>
<text x="330.1" y="176.6" transform="rotate(-90 330.1 176.6)">RLY2_LED_A</text>
<text x="159.9" y="185" transform="rotate(-90 159.9 185)">RLY1_COIL_N</text>
<text x="170.1" y="182.6" transform="rotate(-90 170.1 182.6)">RLY1_COM</text>
<text x="342.8" y="185" transform="rotate(-90 342.8 185)">RLY2_COIL_N</text>
<text x="352.9" y="182.6" transform="rotate(-90 352.9 182.6)">RLY2_COM</text>
<text x="119.3" y="205.6" transform="rotate(-90 119.3 205.6)">RLY1_LED_A</text>
<text x="147.2" y="206.6" transform="rotate(-90 147.2 206.6)">RLY1_COIL_N</text>
<text x="302.1" y="205.6" transform="rotate(-90 302.1 205.6)">RLY2_LED_A</text>
<text x="330.1" y="206.6" transform="rotate(-90 330.1 206.6)">RLY2_COIL_N</text>
</g>
<g font-size="1.3" fill="#725600">
<text x="34" y="43" transform="rotate(-90 34 43)">+3V3_DRV_EN</text>
<text x="11.1" y="74.4" transform="rotate(-90 11.1 74.4)">STEP1_EN</text>
<text x="158.4" y="74.4" transform="rotate(-90 158.4 74.4)">STEP2_EN</text>
<text x="40" y="82.2">STEP1_PUL</text>
<text x="187.3" y="82.2">STEP2_PUL</text>
<text x="40.5" y="84.8">STEP1_DIR</text>
<text x="187.8" y="84.8">STEP2_DIR</text>
<text x="32.4" y="173.7">RELAY_1</text>
<text x="215.3" y="173.7">RELAY_2</text>
</g>
<g font-size="1.3" fill="#a90000">
<text x="3.1" y="53.2">1</text>
<text x="10" y="50.3" transform="rotate(-90 10 50.3)">3</text>
<text x="150.4" y="53.2">1</text>
<text x="157.3" y="50.3" transform="rotate(-90 157.3 50.3)">3</text>
<text x="10" y="57.9" transform="rotate(-90 10 57.9)">2</text>
<text x="157.3" y="57.9" transform="rotate(-90 157.3 57.9)">2</text>
<text x="68.4" y="65.5" transform="rotate(-90 68.4 65.5)">8</text>
<text x="215.8" y="65.5" transform="rotate(-90 215.8 65.5)">8</text>
<text x="58.4" y="71">13</text>
<text x="59" y="68.4">2</text>
<text x="205.7" y="71">13</text>
<text x="206.3" y="68.4">2</text>
<text x="58.4" y="73.5">14</text>
<text x="76.7" y="76.1">4</text>
<text x="116.7" y="76.1">1</text>
<text x="205.7" y="73.5">14</text>
<text x="224.1" y="76.1">4</text>
<text x="264.1" y="76.1">1</text>
<text x="58.4" y="81.1">15</text>
<text x="58.4" y="83.7">16</text>
<text x="59" y="78.6">9</text>
<text x="76.7" y="78.6">3</text>
<text x="76.7" y="83.7">5</text>
<text x="116.7" y="78.6">2</text>
<text x="116.7" y="81.1">3</text>
<text x="116.7" y="83.7">4</text>
<text x="205.7" y="81.1">15</text>
<text x="205.7" y="83.7">16</text>
<text x="206.3" y="78.6">9</text>
<text x="224.1" y="78.6">3</text>
<text x="224.1" y="83.7">5</text>
<text x="264.1" y="78.6">2</text>
<text x="264.1" y="81.1">3</text>
<text x="264.1" y="83.7">4</text>
<text x="58.4" y="88.8">10</text>
<text x="76.7" y="86.2">6</text>
<text x="205.7" y="88.8">10</text>
<text x="224.1" y="86.2">6</text>
<text x="58.4" y="91.3">11</text>
<text x="58.4" y="93.8">12</text>
<text x="205.7" y="91.3">11</text>
<text x="205.7" y="93.8">12</text>
<text x="27.2" y="96.4">1</text>
<text x="27.2" y="98.9">2</text>
<text x="27.2" y="101.5">3</text>
<text x="37.4" y="101.5">4</text>
<text x="37.4" y="98.9">5</text>
<text x="37.4" y="96.4">6</text>
<text x="68.4" y="98.5" transform="rotate(-90 68.4 98.5)">1</text>
<text x="71" y="98.5" transform="rotate(-90 71 98.5)">7</text>
<text x="174.5" y="96.4">1</text>
<text x="174.5" y="98.9">2</text>
<text x="174.5" y="101.5">3</text>
<text x="184.7" y="101.5">4</text>
<text x="184.7" y="98.9">5</text>
<text x="184.7" y="96.4">6</text>
<text x="215.8" y="98.5" transform="rotate(-90 215.8 98.5)">1</text>
<text x="218.3" y="98.5" transform="rotate(-90 218.3 98.5)">7</text>
<text x="116.7" y="109.1">1</text>
<text x="116.7" y="111.6">2</text>
<text x="264.1" y="109.1">1</text>
<text x="264.1" y="111.6">2</text>
<text x="116.7" y="114.2">3</text>
<text x="116.7" y="116.7">4</text>
<text x="264.1" y="114.2">3</text>
<text x="264.1" y="116.7">4</text>
<text x="159.9" y="154.4" transform="rotate(-90 159.9 154.4)">5</text>
<text x="167.5" y="154.4" transform="rotate(-90 167.5 154.4)">4</text>
<text x="172.6" y="154.4" transform="rotate(-90 172.6 154.4)">3</text>
<text x="342.8" y="154.4" transform="rotate(-90 342.8 154.4)">5</text>
<text x="350.4" y="154.4" transform="rotate(-90 350.4 154.4)">4</text>
<text x="355.5" y="154.4" transform="rotate(-90 355.5 154.4)">3</text>
<text x="203.1" y="157.3">1</text>
<text x="203.1" y="159.9">2</text>
<text x="386" y="157.3">1</text>
<text x="386" y="159.9">2</text>
<text x="159.9" y="167.1" transform="rotate(-90 159.9 167.1)">2</text>
<text x="170" y="167.1" transform="rotate(-90 170 167.1)">1</text>
<text x="203.1" y="162.4">3</text>
<text x="342.8" y="167.1" transform="rotate(-90 342.8 167.1)">2</text>
<text x="352.9" y="167.1" transform="rotate(-90 352.9 167.1)">1</text>
<text x="386" y="162.4">3</text>
<text x="86.9" y="172.6">1</text>
<text x="93.8" y="169.6" transform="rotate(-90 93.8 169.6)">3</text>
<text x="269.8" y="172.6">1</text>
<text x="276.7" y="169.6" transform="rotate(-90 276.7 169.6)">3</text>
<text x="93.8" y="177.3" transform="rotate(-90 93.8 177.3)">2</text>
<text x="276.7" y="177.3" transform="rotate(-90 276.7 177.3)">2</text>
</g>
</svg>
